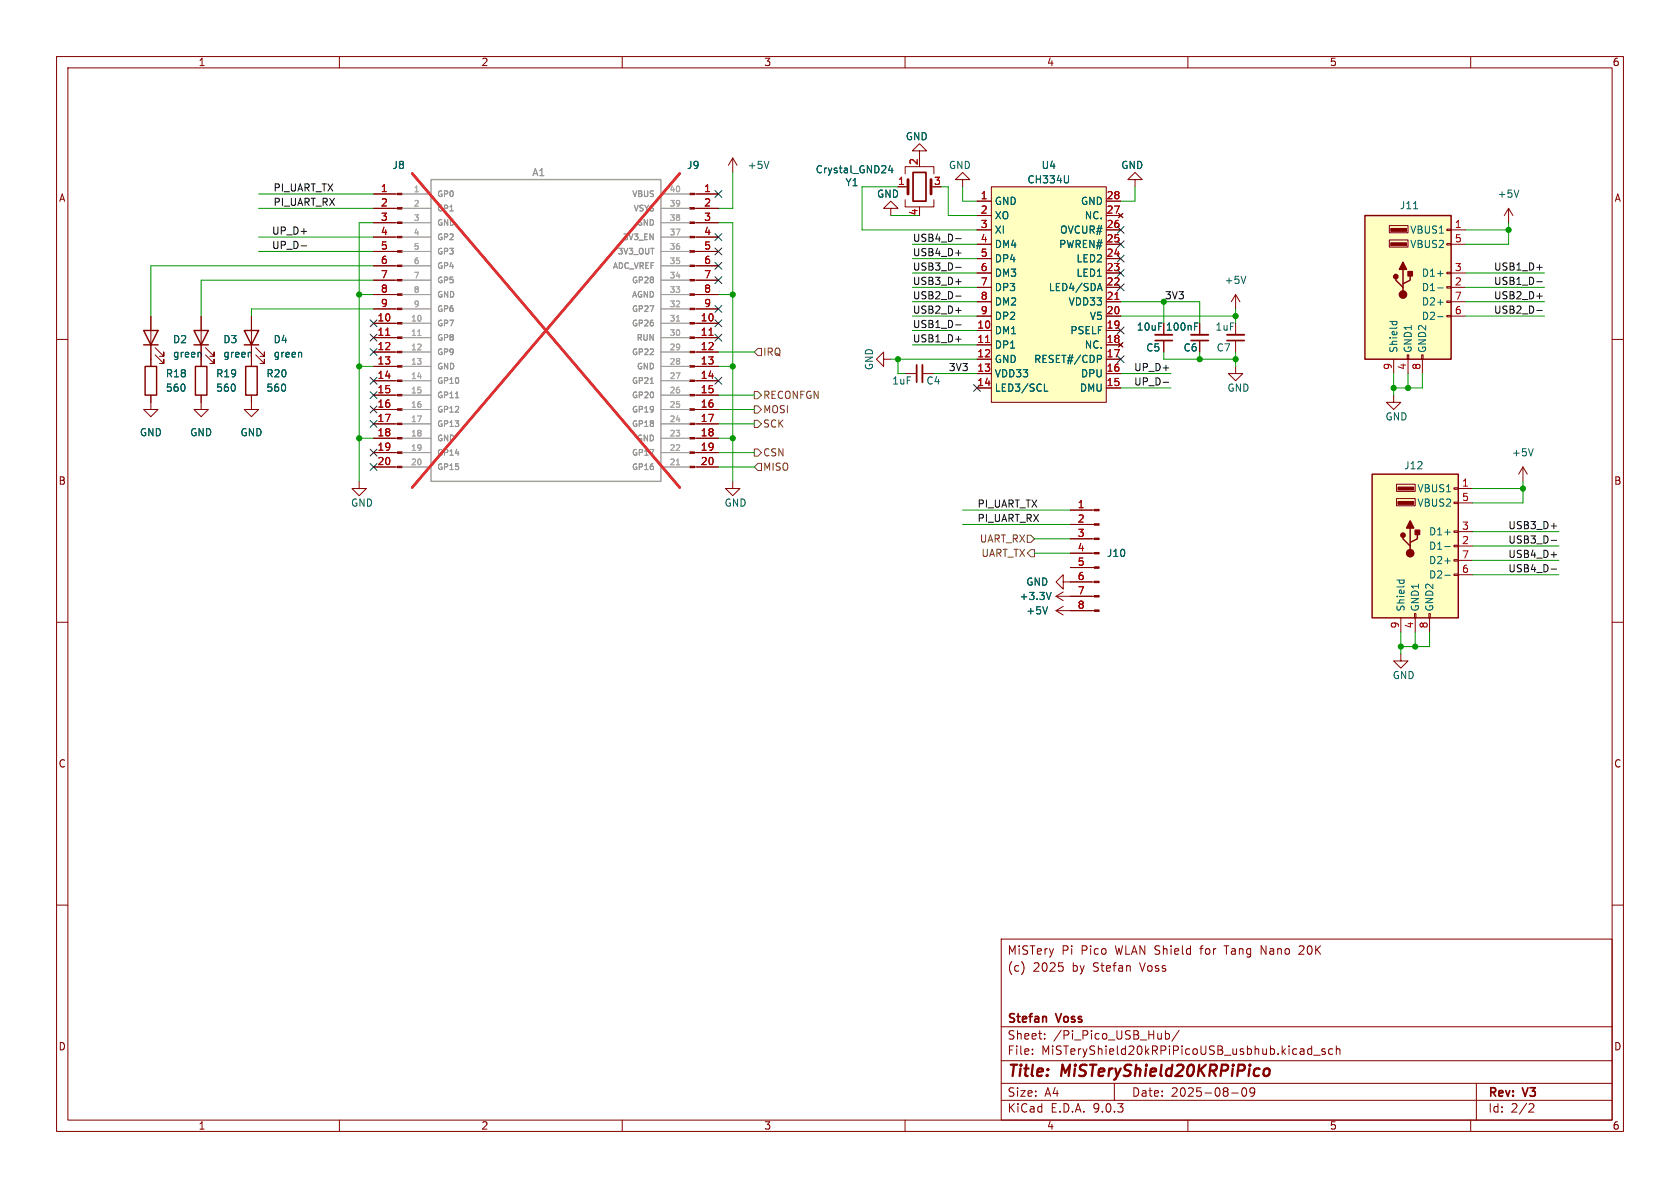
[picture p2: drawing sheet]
<svg xmlns="http://www.w3.org/2000/svg" width="297mm" height="210mm" viewBox="0 0 297 210" stroke-linecap="round" stroke-linejoin="round" font-family="sans-serif">
<g fill="none" stroke="#840000" stroke-width=".18">
<path d="M10 10h277v190h-277zM12 12h273v186h-273zM60 10v2M110 10v2M160 10v2M210 10v2M260 10v2M26.7 55.9v7.6M218.4 52.1l-.7 1.2M218.4 52.1l.8 1.2M218.4 52.1v2.5M10 60h2"/>
<path d="M27.4 62.7l1.6 1.6v-.8v.8h-.8M27.4 61.5l1.6 1.5v-.8v.8h-.8M35.6 69.9v2.5h1.2l-1.2 1.3-1.3-1.3h1.3M35.6 63.5v1.3M44.4 71.1v1.3h1.3l-1.3 1.3-1.2-1.3h1.2M285 60h2M63.5 85.1v1.3h1.3l-1.3 1.2-1.3-1.2h1.3M269.2 82.6l-.7 1.2M269.2 82.6l.8 1.2M269.2 82.6v2.5M10 110h2M285 110h2"/>
<path d="M10 160h2M177 166h108v32h-108zM181 170.6v1M187.2 170.2h.7M187.8 170.8l.2 .3-.2 .5M223 168.7v-1.5l.8 1.5M229.9 167.2l-.2 .1M230.5 167.8l-.9 .9h.9M285 160h2M60 198v2M110 198v2M160 198v2"/>
<path d="M177 194.5h108M177 191.5h108M177 187.5h108M177 181.5h108M182.5 186.3v.1M182.5 185.5v.1M184.7 183.6v.1M184.7 182.8v.1M197 191.5v3M206 182.2v1.5M206 182.8l.5-.1 .2 .3v.4l-.1 .2h-.6M208.5 182.1l-1.3 2"/>
<path d="M210 198v2M217.7 193.2h1.2M219.7 192.4a.81 .81 0 0 0 .3 1.4l.2-.1 .2-.5-.2-.8M221 192.4v.5l.1 .3h.4l.3-.3M221.7 192.4a.99 .99 0 0 1-.3 1.4h-.3M231.2 186.1l.3 .3 .4-.1M231.9 184.9v1.5M231.9 185.5l-.4-.1-.3 .3M232.2 186.5h1.2M234.2 185.5l-.3-.1-.2 .2v.2l.5 .2v.3h-.5M235.6 185.5l-.4-.1-.3 .3v.4l.1 .2h.6M236.2 185.5l.3-.1 .3 .1 .1 .9"/>
<path d="M236.2 184.9v1.5M260 198v2M261 191.5v6.5M270.5 195.1l.5 .1 .2 .3-1 1.1h1"/>
</g>
<path d="M223.5 189.1a.52 .52 0 0 1 .6-.2 .52 .52 0 0 1 .4 .4l-.1 .5a.6 .6 0 0 1-.9 .3" fill="none" stroke="#840000" stroke-width=".4"/>
<path d="M184.9 179.8l.1 .9" fill="none" stroke="#840000" stroke-width=".3"/>
<path d="M25.4 58.4h2.5l-1.2 2.6zM25.4 61h2.5M34.5 64.8h2.1v5.1h-2.1z" fill="none" stroke="#840000" stroke-width=".25"/>
<path d="M220.3 48.8l-.5 1.3M35.5 62.3l.1 .8M271.1 79.3l-.5 1.3" fill="none" stroke="#006464" stroke-width=".18"/>
<path d="M175.3 33h20.3v38.1h-20.3z" fill="#ffffc2"/>
<g fill="none" stroke="#840000" stroke-width=".18">
<path d="M172.7 35.6h2.6M172.7 38.1h2.6M175.3 33h20.3v38.1h-20.3zM195.6 35.6h2.5M195.6 38.1h2.5M197.7 37.7l.8 .8M198.5 37.7l-.8 .8M172.7 40.6h2.6M172.7 43.2h2.6M172.7 45.7h2.6M172.7 48.3h2.6M172.7 50.8h2.6"/>
<path d="M172.7 53.3h2.6M172.7 55.9h2.6M172.7 58.4h2.6M195.6 40.6h2.5M195.6 43.2h2.5M195.6 45.7h2.5M195.6 48.3h2.5M195.6 50.8h2.5M195.6 53.3h2.5M195.6 55.9h2.5M195.6 58.4h2.5M218.4 57.2v2"/>
<path d="M172.7 61h2.6M172.7 63.5h2.6M172.7 66h2.6M172.7 68.6h2.6M195.6 61h2.5M195.6 63.5h2.5M195.6 66h2.5M195.6 68.6h2.5M197.7 60.6l.8 .7M198.5 60.6l-.8 .7M218.4 60.2v2"/>
</g>
<path d="M197.1 52.9h.7M174.2 60.5h.8" fill="none" stroke="#a90000" stroke-width=".18"/>
<path d="M188.9 31.1v1l-.1 .2M194.1 51h.6M194.4 50.1l.5 1.3M184.6 69.2h.6M194 62.8h.5l.2 .3-.1 .3-.6 .1" fill="none" stroke="#006464" stroke-width=".18"/>
<path d="M216.9 60.2h3.1" fill="none" stroke="#840000" stroke-width=".3"/>
<path d="M216.9 59.2h3.1" fill="none" stroke="#840000" stroke-width=".33"/>
<path d="M241.3 38.1h15.2v25.4h-15.2z" fill="#ffffc2"/>
<path d="M241.3 38.1h15.2v25.4h-15.2zM34.3 58.4h2.5l-1.2 2.6zM43.2 58.4h2.5l-1.3 2.6zM246.8 48.9v.6l1.2 1.3v.6M248 47.6v2.6M249.3 48.3v1.2l-1.3 .7v.6M25.7 64.8h2v5.1h-2zM34.3 61h2.5M43.2 61h2.5M43.4 64.8h2.1v5.1h-2.1z" fill="none" stroke="#840000" stroke-width=".25"/>
<g fill="#840000" stroke="#840000" stroke-width=".25">
<path d="M248 46.4l.7 1.2h-1.3z"/>
<path d="M248.9 48h.8v.8h-.8z"/>
<circle cx="246.8" cy="48.9" r=".38"/>
<circle cx="248" cy="52.1" r=".63"/>
</g>
<g fill="#840000" stroke="#840000" stroke-width=".18">
<path d="M245.9 40.4h2.8v.5h-2.8z"/>
<path d="M245.9 42.9h2.8v.5h-2.8z"/>
<path d="M70.3 34.2h.8v.2h-.8z"/>
<path d="M70.3 36.7h.8v.3h-.8z"/>
<path d="M70.3 39.2h.8v.3h-.8z"/>
<path d="M70.3 41.8h.8v.2h-.8z"/>
<path d="M70.3 44.3h.8v.3h-.8z"/>
<path d="M70.3 46.9h.8v.2h-.8z"/>
<path d="M70.3 49.4h.8v.3h-.8z"/>
<path d="M70.3 51.9h.8v.3h-.8z"/>
<path d="M70.3 54.5h.8v.2h-.8z"/>
<path d="M70.3 57h.8v.3h-.8z"/>
<path d="M70.3 59.6h.8v.2h-.8z"/>
<path d="M70.3 62.1h.8v.3h-.8z"/>
<path d="M70.3 64.6h.8v.3h-.8z"/>
<path d="M70.3 67.2h.8v.2h-.8z"/>
<path d="M70.3 69.7h.8v.3h-.8z"/>
<path d="M70.3 72.3h.8v.2h-.8z"/>
<path d="M70.3 74.8h.8v.3h-.8z"/>
<path d="M70.3 77.3h.8v.3h-.8z"/>
<path d="M70.3 79.9h.8v.2h-.8z"/>
<path d="M70.3 82.4h.8v.3h-.8z"/>
</g>
<g fill="none" stroke="#840000" stroke-width=".18">
<path d="M66 34.3h4.3M66 36.8h4.3M66 39.4h4.3M129.5 27.9l-.7 1.3M129.5 27.9l.8 1.3M129.5 27.9v2.6M157.5 36.8h1.2l-1.2-1.2-1.3 1.2h1.3v1.3M158.7 33h1.8M160 30.7v-1.2h5.1v1.2M160 35.3v1.3h5.1v-1.3M162.6 36.6v.2M170.2 31.8h1.2l-1.2-1.3-1.3 1.3h1.3v1.2"/>
<path d="M245.6 39.9h3.3v1.2h-3.3zM266.7 36.8l-.8 1.3M266.7 36.8l.8 1.3M266.7 36.8v2.6M35.6 55.9v7.6M44.4 55.9v8.9M66 41.9h4.3M66 44.5h4.3M66 47h4.3M66 49.5h4.3M66 52.1h4.3M66 54.6h4.3"/>
<path d="M66 57.2h4.3M66 59.7h4.3M245.6 42.4h3.3v1.3h-3.3zM255.8 40.5h.7v.3h-.7zM255.8 43.1h.7v.2h-.7zM255.8 48.1h.7v.3h-.7zM255.8 50.7h.7v.2h-.7zM255.8 53.2h.7v.3h-.7zM255.8 55.8h.7v.2h-.7zM256.5 40.6h2.6M256.5 43.2h2.6M256.5 48.3h2.6"/>
<path d="M256.5 50.8h2.6M256.5 53.3h2.6M256.5 55.9h2.6M26.7 69.9v2.5h1.2l-1.2 1.3-1.3-1.3h1.3M26.7 63.5v1.3M36.3 62.7l1.5 1.6v-.8v.8h-.7M36.3 61.5l1.5 1.5v-.8v.8h-.7M44.4 69.9v1.2M45.2 62.7l1.5 1.6v-.8v.8h-.7M45.2 61.5l1.5 1.5v-.8v.8h-.7M66 62.2h4.3M66 64.8h4.3"/>
<path d="M66 67.3h4.3M66 69.9h4.3M66 72.4h4.3M66 74.9h4.3M66 77.5h4.3M160 66h2.1M163.1 66h2M205.7 60.2v2M246.4 63.5v2.5M248.8 62.7h.2v.8h-.2zM248.9 63.5v2.5M251.3 62.7h.3v.8h-.3z"/>
<path d="M251.5 63.5v2.5M66 80h4.3M66 82.6h4.3M129.5 85.1v1.3h1.3l-1.3 1.2-1.2-1.2h1.2M247.6 115.6v1.2h1.3l-1.3 1.3-1.2-1.3h1.2"/>
</g>
<g fill="none" stroke="#006464" stroke-width=".18">
<path d="M135.9 28.5l-.4 1.3M157.4 29.2l-.3 .9h.8M157.7 29.7v.9M249.9 36.9h.7M268.5 33.6l-.4 1.3M245.7 56.8h1.3M246.2 56.8l-.1 .4M246.9 56.8l.1 .4M254.2 48.4h.9M254.2 50.9h.9M254.2 53.4h.9M254.2 56h.9"/>
<path d="M44.4 62.3v.8M53.3 62.3v.8"/>
</g>
<path d="M161.4 30.5h2.3v5.1h-2.3zM162.1 64.5v3.1M204.2 60.2h3.1" fill="none" stroke="#840000" stroke-width=".3"/>
<path d="M204.2 59.2h3.1M163.1 64.5v3.1" fill="none" stroke="#840000" stroke-width=".33"/>
<path d="M68.2 59.3h.7" fill="none" stroke="#a90000" stroke-width=".18"/>
<path d="M160.5 31.8v2.5M164.6 31.8v2.5" fill="none" stroke="#840000" stroke-width=".51"/>
<path d="M242.6 83.8h15.2v25.4h-15.2z" fill="#ffffc2"/>
<path d="M242.6 83.8h15.2v25.4h-15.2zM248 94.6v.7l1.3 1.2v.7M249.3 93.3v2.6M250.6 94v1.3l-1.3 .6v.6" fill="none" stroke="#840000" stroke-width=".25"/>
<g fill="#840000" stroke="#840000" stroke-width=".25">
<path d="M249.3 92.1l.6 1.2h-1.2z"/>
<path d="M250.2 93.7h.8v.8h-.8z"/>
<circle cx="248" cy="94.6" r=".38"/>
<circle cx="249.3" cy="97.8" r=".63"/>
</g>
<g fill="#840000" stroke="#840000" stroke-width=".18">
<path d="M247.1 86.1h2.8v.5h-2.8z"/>
<path d="M247.1 88.6h2.8v.6h-2.8z"/>
<path d="M121.9 34.2h.9v.2h-.9z"/>
<path d="M121.9 36.7h.9v.3h-.9z"/>
<path d="M121.9 39.2h.9v.3h-.9z"/>
<path d="M121.9 41.8h.9v.2h-.9z"/>
<path d="M121.9 44.3h.9v.3h-.9z"/>
<path d="M121.9 46.9h.9v.2h-.9z"/>
<path d="M121.9 49.4h.9v.3h-.9z"/>
<path d="M121.9 51.9h.9v.3h-.9z"/>
<path d="M121.9 54.5h.9v.2h-.9z"/>
<path d="M121.9 57h.9v.3h-.9z"/>
<path d="M121.9 59.6h.9v.2h-.9z"/>
<path d="M121.9 62.1h.9v.3h-.9z"/>
<path d="M121.9 64.6h.9v.3h-.9z"/>
<path d="M121.9 67.2h.9v.2h-.9z"/>
<path d="M121.9 69.7h.9v.3h-.9z"/>
<path d="M121.9 72.3h.9v.2h-.9z"/>
<path d="M121.9 74.8h.9v.3h-.9z"/>
<path d="M121.9 77.3h.9v.3h-.9z"/>
<path d="M121.9 79.9h.9v.2h-.9z"/>
<path d="M121.9 82.4h.9v.3h-.9z"/>
<path d="M193.4 90h.9v.3h-.9z"/>
<path d="M193.4 92.6h.9v.2h-.9z"/>
<path d="M193.4 95.1h.9v.3h-.9z"/>
<path d="M193.4 97.7h.9v.2h-.9z"/>
<path d="M193.4 100.2h.9v.3h-.9z"/>
<path d="M193.4 102.7h.9v.3h-.9z"/>
<path d="M193.4 105.3h.9v.2h-.9z"/>
<path d="M193.4 107.8h.9v.3h-.9z"/>
</g>
<g fill="none" stroke="#840000" stroke-width=".18">
<path d="M66 34.3h3.8M66 36.8h3.8M66 39.4h3.8M122.8 34.3h4.2M122.8 36.8h4.2M122.8 39.4h4.2M158.7 33h1.3M162.6 26.7h1.2l-1.2-1.3-1.3 1.3h1.3v1.2M172.7 35.6h2.6M172.7 38.1h2.6M195.6 35.6h2.5M195.6 38.1h2.5"/>
<path d="M197.7 37.7l.8 .8M198.5 37.7l-.8 .8M200.7 31.8h1.2l-1.2-1.3-1.3 1.3h1.3v1.2M26.7 55.9v2.5M35.6 55.9v2.5M44.4 55.9v2.5M66 41.9h3.8M66 44.5h3.8M66 47h3.8M66 49.5h3.8M66 52.1h3.8M66 54.6h3.8"/>
<path d="M66 57.2h3.8M66 59.7h3.8M122.8 41.9h4.2M122.8 44.5h4.2M122.8 47h4.2M122.8 49.5h4.2M122.8 52.1h4.2M122.8 54.6h4.2M122.8 57.2h4.2M122.8 59.7h4.2M172.7 40.6h2.6M172.7 43.2h2.6"/>
<path d="M172.7 45.7h2.6M172.7 48.3h2.6M172.7 50.8h2.6M172.7 53.3h2.6M172.7 55.9h2.6M172.7 58.4h2.6M195.6 40.6h2.5M195.6 43.2h2.5M195.6 45.7h2.5M195.6 48.3h2.5M195.6 50.8h2.5M195.6 53.3h2.5"/>
<path d="M195.6 55.9h2.5M195.6 58.4h2.5M212.1 57.2v2M26.7 61v3.8M26.7 69.9v1.2M35.6 61v3.8M35.6 69.9v1.2M44.4 61v3.8M44.4 69.9v1.2M66 62.2h3.8M66 64.8h3.8M66 67.3h3.8"/>
<path d="M66 69.9h3.8M66 72.4h3.8M66 74.9h3.8M66 77.5h3.8M122.8 62.2h4.2M122.8 64.8h4.2M122.8 67.3h4.2M122.8 69.9h4.2M122.8 72.4h4.2M122.8 74.9h4.2M122.8 77.5h4.2M156.2 63.5v-1.3l-1.3 1.3 1.3 1.3v-1.3h1.3"/>
<path d="M172.7 61h2.6M172.7 63.5h2.6M172.7 66h2.6M172.7 68.6h2.6M195.6 61h2.5M195.6 63.5h2.5M195.6 66h2.5M195.6 68.6h2.5M197.7 60.6l.8 .7M198.5 60.6l-.8 .7M205.7 60.2v2M212.1 60.2v2"/>
<path d="M218.4 64.8v1.2h1.3l-1.3 1.3-1.2-1.3h1.2M246.4 69.9v1.2h1.2l-1.2 1.3-1.3-1.3h1.3M66 80h3.8M66 82.6h3.8M122.8 80h4.2M122.8 82.6h4.2M189.2 90.2h4.2M189.2 92.7h4.2M189.2 95.3h4.2M189.2 97.8h4.2M246.9 85.6h3.3v1.3h-3.3zM246.9 88.1h3.3v1.3h-3.3z"/>
<path d="M257 86.2h.8v.3h-.8zM257 88.8h.8v.2h-.8zM257 93.9h.8v.2h-.8zM257 96.4h.8v.2h-.8zM257 98.9h.8v.3h-.8zM257.8 86.4h2.5M257.8 88.9h2.5M257.8 94h2.5M257.8 96.5h2.5M257.8 99.1h2.5M186.7 105.4h6.7M186.7 108h6.7"/>
<path d="M186.7 108l1.3 .7M186.7 105.4l1.3 .8M188 102.9v1.2l-1.3-1.2 1.3-1.3v1.3h5.4M188 107.2l-1.3 .8M188 104.6l-1.3 .8M189.2 100.3h4.2M247.6 109.2v2.6M250.1 108.5h.2v.7h-.2zM250.2 109.2v2.6M252.6 108.5h.3v.7h-.3zM252.7 109.2v2.6M257 101.5h.8v.2h-.8z"/>
<path d="M257.8 101.6h2.5"/>
</g>
<g fill="none" stroke="#006464" stroke-width=".18">
<path d="M157.4 29.2l-.3 .9h.8M157.7 29.7v.9M188.9 31.1v1l-.1 .2M194.1 51h.6M194.4 50.1l.5 1.3M211.2 57.7h.4M211.2 57.1h.6M35.5 62.3l.1 .8M44.4 62.3v.8M53.3 62.3v.8M184.6 69.2h.6M194 62.8h.5l.2 .3-.1 .3-.6 .1"/>
<path d="M255.4 94.1h1M255.4 96.6h1M255.4 99.2h1M185.2 107.3l-.4 1.2M185.8 104.7l-.4 1.3M247 102.5h1.2M247.4 102.5v.4M248.2 102.5v.4M255.4 101.7h1"/>
</g>
<path d="M68.2 59.3h.7M125.3 59.3h.8M197.1 52.9h.7M174.2 60.5h.8" fill="none" stroke="#a90000" stroke-width=".18"/>
<path d="M210.6 60.2h3" fill="none" stroke="#840000" stroke-width=".3"/>
<path d="M210.6 59.2h3" fill="none" stroke="#840000" stroke-width=".33"/>
<path d="M76.2 31.8h40.6v53.3h-40.6z" fill="none" stroke="#a1a1a1" stroke-width=".25"/>
<g fill="none" stroke="#a1a1a1" stroke-width=".18">
<path d="M71.1 34.3h5.1M71.1 36.8h5.1M71.1 39.4h5.1M116.8 34.3h5.1M116.8 36.8h5.1M116.8 39.4h5.1M71.1 41.9h5.1M71.1 44.5h5.1M71.1 47h5.1M71.1 49.5h5.1M71.1 52.1h5.1M71.1 54.6h5.1"/>
<path d="M71.1 57.2h5.1M71.1 59.7h5.1M116.8 41.9h5.1M116.8 44.5h5.1M116.8 47h5.1M116.8 49.5h5.1M116.8 52.1h5.1M116.8 54.6h5.1M116.8 57.2h5.1M116.8 59.7h5.1M71.1 62.2h5.1M71.1 64.8h5.1"/>
<path d="M71.1 67.3h5.1M71.1 69.9h5.1M71.1 72.4h5.1M71.1 74.9h5.1M71.1 77.5h5.1M116.8 62.2h5.1M116.8 64.8h5.1M116.8 67.3h5.1M116.8 69.9h5.1M116.8 72.4h5.1M116.8 74.9h5.1M116.8 77.5h5.1"/>
<path d="M71.1 80h5.1M71.1 82.6h5.1M116.8 80h5.1M116.8 82.6h5.1"/>
</g>
<path d="M73.9 59.3h.5M119.6 56.8h.6M119.6 82.2h.6" fill="none" stroke="#aaa" stroke-width=".18"/>
<path d="M80.5 70.3h.6M114.9 67.8h.6" fill="none" stroke="#989898" stroke-width=".18"/>
<path d="M72.9 30.7l47.3 55.5M120.2 30.7l-47.3 55.5" fill="none" stroke="#e12e31" stroke-width=".46"/>
<path d="M133.3 71.8h.7l.6 .6-.6 .6h-.7zM133.3 74.3h.7l.6 .6-.6 .7h-.7zM133.3 79.4h.7l.6 .6-.6 .6h-.7zM133.3 69.2h.7l.6 .7-.6 .6h-.7zM134 61.6h.6v1.3h-.6l-.7-.7zM134 81.9h.6v1.3h-.6l-.7-.6zM181.6 94.6h.6l.7 .7-.7 .6h-.6zM182.2 97.2h.7v1.2h-.7l-.6-.6z" fill="none" stroke="#725600" stroke-width=".18"/>
<g fill="none" stroke="#0f0f0f" stroke-width=".18">
<path d="M53.2 43.5h1M168.9 47.3h1M168.9 52.3h1M168.9 54.9h1M168.9 49.8h1M168.9 60h1M168.9 44.7h1M168.9 42.2h1M168.9 57.4h1M271.7 47.3h.9M271.7 52.3h.9M271.7 54.9h.9"/>
<path d="M271.7 49.8h.9M205.6 67.6h1M274.2 93h1M274.2 95.5h1M274.2 98.1h1M274.2 100.6h1"/>
</g>
<g fill="none" stroke="#009600" stroke-width=".18">
<path d="M45.7 36.8h20.3M45.7 34.3h20.3M66 39.4h-2.5v45.7M127 39.4h2.5v45.7M129.5 30.5v6.3h-2.5M157.5 38.1h5.1M158.7 33h-6.3v7.6h20.3M166.4 33h1.2v5.1h5.1M170.2 33v2.6h2.5M200.7 33v2.6h-2.6M266.7 39.4v3.8h-7.6M45.7 44.5h20.3"/>
<path d="M45.7 41.9h20.3M63.5 52.1h2.5M66 47h-39.3v8.9M66 49.5h-30.4v6.4M66 54.6h-21.6v1.3M127 52.1h2.5M161.3 53.3h11.4M161.3 48.3h11.4M161.3 55.9h11.4M161.3 50.8h11.4M161.3 58.4h11.4M161.3 43.2h11.4"/>
<path d="M161.3 45.7h11.4M198.1 53.3h14v3.9M198.1 55.9h20.3M205.7 53.3v3.9M218.4 54.6v2.6M259.1 53.3h13.9M259.1 40.6h7.6M259.1 48.3h13.9M259.1 55.9h13.9M259.1 50.8h13.9M63.5 77.5h2.5M63.5 64.8h2.5"/>
<path d="M127 77.5h2.5M127 64.8h2.5M127 62.2h6.3M127 69.9h6.3M127 74.9h6.3M127 72.4h6.3M157.5 63.5h15.2M158.7 63.5v2.5h1.3M161.3 61h11.4M165.1 66h7.6M198.1 68.6h8.9M198.1 66h8.9"/>
<path d="M205.7 62.2v1.3h12.7M212.1 62.2v1.3M218.4 62.2v2.6M246.4 66v3.9M248.9 66v2.6M251.5 66v2.6h-5.1M127 82.6h6.3M127 80h6.3M170.2 90.2h19M170.2 92.7h19M182.9 97.8h6.3M182.9 95.3h6.3"/>
<path d="M260.3 86.4h8.9M260.3 99.1h15.3M260.3 96.5h15.3M260.3 94h15.3M269.2 85.1v3.8h-8.9M247.6 111.8v3.8M250.2 111.8v2.5M252.7 111.8v2.5h-5.1M260.3 101.6h15.3"/>
</g>
<g fill="none" stroke="#000084" stroke-width=".18">
<path d="M126.4 33.7l1.2 1.2M127.6 33.7l-1.2 1.2M65.4 56.5l1.2 1.3M65.4 59.1l1.2 1.2M66.6 56.5l-1.2 1.3M66.6 59.1l-1.2 1.2M126.4 56.5l1.2 1.3M126.4 48.9l1.2 1.2M126.4 46.4l1.2 1.2M126.4 59.1l1.2 1.2M126.4 54l1.2 1.2M126.4 43.8l1.2 1.3"/>
<path d="M126.4 41.3l1.2 1.2M127.6 56.5l-1.2 1.3M127.6 48.9l-1.2 1.2M127.6 46.4l-1.2 1.2M127.6 59.1l-1.2 1.2M127.6 54l-1.2 1.2M127.6 43.8l-1.2 1.3M127.6 41.3l-1.2 1.2M197.5 57.8l1.2 1.2M197.5 50.2l1.2 1.2M197.5 42.6l1.2 1.2M197.5 45.1l1.2 1.2"/>
<path d="M197.5 47.7l1.2 1.2M197.5 40l1.2 1.2M198.7 57.8l-1.2 1.2M198.7 50.2l-1.2 1.2M198.7 42.6l-1.2 1.2M198.7 45.1l-1.2 1.2M198.7 47.7l-1.2 1.2M198.7 40l-1.2 1.2M65.4 61.6l1.2 1.2M65.4 66.7l1.2 1.2M65.4 71.8l1.2 1.2M65.4 74.3l1.2 1.2"/>
<path d="M65.4 69.2l1.2 1.3M65.4 79.4l1.2 1.2M66.6 61.6l-1.2 1.2M66.6 66.7l-1.2 1.2M66.6 71.8l-1.2 1.2M66.6 74.3l-1.2 1.2M66.6 69.2l-1.2 1.3M66.6 79.4l-1.2 1.2M126.4 66.7l1.2 1.2M127.6 66.7l-1.2 1.2M172.1 68l1.2 1.2M173.3 68l-1.2 1.2"/>
<path d="M197.5 62.9l1.2 1.2M198.7 62.9l-1.2 1.2M65.4 81.9l1.2 1.3M66.6 81.9l-1.2 1.3"/>
</g>
<g fill="#009600" stroke="#009600" stroke-width=".18">
<circle cx="205.7" cy="53.3" r=".46"/>
<circle cx="63.5" cy="77.5" r=".46"/>
<circle cx="63.5" cy="64.8" r=".46"/>
<circle cx="248.9" cy="68.6" r=".46"/>
<circle cx="250.2" cy="114.3" r=".46"/>
<circle cx="247.6" cy="114.3" r=".46"/>
<circle cx="269.2" cy="86.4" r=".46"/>
<circle cx="129.5" cy="77.5" r=".46"/>
<circle cx="212.1" cy="63.5" r=".46"/>
<circle cx="218.4" cy="63.5" r=".46"/>
<circle cx="246.4" cy="68.6" r=".46"/>
<circle cx="266.7" cy="40.6" r=".46"/>
<circle cx="218.4" cy="55.9" r=".46"/>
<circle cx="158.7" cy="63.5" r=".46"/>
<circle cx="129.5" cy="52.1" r=".46"/>
<circle cx="129.5" cy="64.8" r=".46"/>
<circle cx="63.5" cy="52.1" r=".46"/>
</g>
<g font-size="2.8" fill="#840000">
<text x="178" y="190.9">Title:</text>
<text x="187.7" y="190.9">MiSTeryShield20KRPiPico</text>
</g>
<g font-size="2.1" fill="#840000">
<text x="178" y="172">(c)</text>
<text x="178" y="169">MiSTery</text>
<text x="182.6" y="172">2025</text>
<text x="187.7" y="169">Pi</text>
<text x="189.6" y="172">by</text>
<text x="191.2" y="169">Pico</text>
<text x="193.4" y="172">Stefan</text>
<text x="197.3" y="169">WLAN Shield</text>
<text x="201.8" y="172">Voss</text>
<text x="212.6" y="169">for</text>
<text x="217.1" y="169">Tang</text>
<text x="223.6" y="169">Nano</text>
<text x="230.5" y="169">20K</text>
<text x="178" y="184">Sheet:</text>
<text x="178" y="181.2">Stefan</text>
<text x="186.2" y="184">/Pi_Pico_USB_Hub/</text>
<text x="186.9" y="181.2">Voss</text>
<text x="178" y="186.7">File:</text>
<text x="184.1" y="186.7">MiSTeryShield20kRPiPicoUSB_usbhub.kicad_sch</text>
<text x="178" y="196.9">KiCad</text>
<text x="178" y="194.1">Size:</text>
<text x="184.7" y="194.1">A4</text>
<text x="185.7" y="196.9">E.D.A.</text>
<text x="193.3" y="196.9">9.0.3</text>
<text x="200" y="194.1">Date:</text>
<text x="207" y="194.1">2025-08-09</text>
<text x="263" y="194.3">Rev:</text>
<text x="263" y="196.9">Id:</text>
<text x="267.1" y="196.9">2/2</text>
<text x="269.4" y="194.3">V3</text>
</g>
<g font-size="1.8" fill="#840000">
<text x="35" y="11.9">1</text>
<text x="85" y="11.9">2</text>
<text x="135" y="11.9">3</text>
<text x="185" y="11.9">4</text>
<text x="235" y="11.9">5</text>
<text x="285" y="11.9">6</text>
<text x="10.3" y="35.9">A</text>
<text x="285.3" y="35.9">A</text>
<text x="10.3" y="85.9">B</text>
<text x="285.3" y="85.9">B</text>
<text x="10.3" y="135.9">C</text>
<text x="285.3" y="135.9">C</text>
<text x="10.3" y="185.9">D</text>
<text x="285.3" y="185.9">D</text>
<text x="35" y="199.9">1</text>
<text x="85" y="199.9">2</text>
<text x="135" y="199.9">3</text>
<text x="185" y="199.9">4</text>
<text x="235" y="199.9">5</text>
<text x="285" y="199.9">6</text>
</g>
<g font-size="1.8" fill="#006464">
<text x="160" y="25">GND</text>
<text x="69.3" y="30.1">J8</text>
<text x="121.4" y="30.1">J9</text>
<text x="132.1" y="30.1">+5V</text>
<text x="144.1" y="30.8">Crystal_GND24</text>
<text x="149.4" y="33.1">Y1</text>
<text x="154.9" y="35.2">GND</text>
<text x="167.6" y="30.1">GND</text>
<text x="181.5" y="32.6">CH334U</text>
<text x="184" y="30.1">U4</text>
<text x="198.1" y="30.1">GND</text>
<text x="264.7" y="35.2">+5V</text>
<text x="175.8" y="36.4">GND</text>
<text x="175.8" y="39">XO</text>
<text x="175.8" y="41.5">XI</text>
<text x="187.3" y="41.5">OVCUR#</text>
<text x="191" y="36.4">GND</text>
<text x="191.7" y="39">NC.</text>
<text x="247.4" y="37.2">J11</text>
<text x="249.2" y="41.5">VBUS1</text>
<text x="175.8" y="44">DM4</text>
<text x="175.8" y="46.6">DP4</text>
<text x="187.1" y="44">PWREN#</text>
<text x="190.2" y="46.6">LED2</text>
<text x="249.2" y="44">VBUS2</text>
<text x="175.8" y="49.1">DM3</text>
<text x="175.8" y="51.7">DP3</text>
<text x="185.3" y="51.7">LED4/SDA</text>
<text x="190.2" y="49.1">LED1</text>
<text x="216.4" y="50.4">+5V</text>
<text x="251.3" y="49.1">D1+</text>
<text x="251.3" y="51.7">D1-</text>
<text x="175.8" y="54.2">DM2</text>
<text x="175.8" y="56.7">DP2</text>
<text x="175.8" y="59.3">DM1</text>
<text x="188.8" y="54.2">VDD33</text>
<text x="189.1" y="59.3">PSELF</text>
<text x="192.6" y="56.7">V5</text>
<text x="200.9" y="58.6">10uF</text>
<text x="206" y="58.6">100nF</text>
<text x="214.8" y="58.6">1uF</text>
<text x="251.3" y="54.2">D2+</text>
<text x="251.3" y="56.7">D2-</text>
<text x="30.5" y="60.9">D2</text>
<text x="30.5" y="63.4">green</text>
<text x="39.4" y="60.9">D3</text>
<text x="39.4" y="63.4">green</text>
<text x="48.3" y="60.9">D4</text>
<text x="48.3" y="63.4">green</text>
<text x="154.5" y="65.5" transform="rotate(-90 154.5 65.5)">GND</text>
<text x="175.8" y="61.8">DP1</text>
<text x="175.8" y="64.4">GND</text>
<text x="182.7" y="64.4">RESET#/CDP</text>
<text x="191.7" y="61.8">NC.</text>
<text x="202.5" y="62.3">C5</text>
<text x="209.1" y="62.3">C6</text>
<text x="215" y="62.3">C7</text>
<text x="247.2" y="62.5" transform="rotate(-90 247.2 62.5)">Shield</text>
<text x="249.8" y="62.5" transform="rotate(-90 249.8 62.5)">GND1</text>
<text x="252.3" y="62.5" transform="rotate(-90 252.3 62.5)">GND2</text>
<text x="29.2" y="69.4">560</text>
<text x="29.2" y="66.9">R18</text>
<text x="38.1" y="69.4">560</text>
<text x="38.1" y="66.9">R19</text>
<text x="47" y="69.4">560</text>
<text x="47" y="66.9">R20</text>
<text x="157.6" y="68.2">1uF</text>
<text x="163.7" y="68.2">C4</text>
<text x="175.8" y="66.9">VDD33</text>
<text x="175.8" y="69.4">LED3/SCL</text>
<text x="190.8" y="69.4">DMU</text>
<text x="191" y="66.9">DPU</text>
<text x="216.9" y="69.4">GND</text>
<text x="24.6" y="77.3">GND</text>
<text x="33.5" y="77.3">GND</text>
<text x="42.4" y="77.3">GND</text>
<text x="244.8" y="74.5">GND</text>
<text x="248.1" y="83.2">J12</text>
<text x="267.2" y="80.9">+5V</text>
<text x="62" y="89.8">GND</text>
<text x="128" y="89.8">GND</text>
<text x="250.5" y="87.2">VBUS1</text>
<text x="250.5" y="89.8">VBUS2</text>
<text x="252.5" y="94.8">D1+</text>
<text x="195.6" y="98.7">J10</text>
<text x="252.5" y="97.4">D1-</text>
<text x="252.5" y="99.9">D2+</text>
<text x="180.2" y="106.3">+3.3V</text>
<text x="181.3" y="103.7">GND</text>
<text x="252.5" y="102.5">D2-</text>
<text x="181.3" y="108.8">+5V</text>
<text x="248.5" y="108.2" transform="rotate(-90 248.5 108.2)">Shield</text>
<text x="251.1" y="108.2" transform="rotate(-90 251.1 108.2)">GND1</text>
<text x="253.6" y="108.2" transform="rotate(-90 253.6 108.2)">GND2</text>
<text x="246.1" y="120.2">GND</text>
</g>
<g font-size="1.8" fill="#a90000">
<text x="162.3" y="29.3" transform="rotate(-90 162.3 29.3)">2</text>
<text x="67.2" y="34">1</text>
<text x="124.4" y="34">1</text>
<text x="158.7" y="32.8">1</text>
<text x="165" y="32.8">3</text>
<text x="173.3" y="35.3">1</text>
<text x="195.5" y="35.3">28</text>
<text x="67.2" y="36.6">2</text>
<text x="67.2" y="39.1">3</text>
<text x="67.2" y="41.7">4</text>
<text x="124.4" y="36.6">2</text>
<text x="124.4" y="39.1">3</text>
<text x="124.4" y="41.7">4</text>
<text x="162.3" y="38.2" transform="rotate(-90 162.3 38.2)">4</text>
<text x="173.3" y="37.8">2</text>
<text x="173.3" y="40.4">3</text>
<text x="195.5" y="37.8">27</text>
<text x="195.5" y="40.4">26</text>
<text x="257.1" y="40.4">1</text>
<text x="67.2" y="44.2">5</text>
<text x="67.2" y="46.7">6</text>
<text x="124.4" y="44.2">5</text>
<text x="124.4" y="46.7">6</text>
<text x="173.3" y="42.9">4</text>
<text x="173.3" y="45.5">5</text>
<text x="195.5" y="42.9">25</text>
<text x="195.5" y="45.5">24</text>
<text x="257.1" y="42.9">5</text>
<text x="67.2" y="49.3">7</text>
<text x="67.2" y="51.8">8</text>
<text x="124.4" y="49.3">7</text>
<text x="124.4" y="51.8">8</text>
<text x="173.3" y="48">6</text>
<text x="173.3" y="50.5">7</text>
<text x="173.3" y="53.1">8</text>
<text x="195.5" y="48">23</text>
<text x="195.5" y="50.5">22</text>
<text x="195.5" y="53.1">21</text>
<text x="257.1" y="48">3</text>
<text x="257.1" y="50.5">2</text>
<text x="257.1" y="53.1">7</text>
<text x="66.6" y="56.9">10</text>
<text x="66.6" y="59.4">11</text>
<text x="67.2" y="54.4">9</text>
<text x="123.8" y="56.9">10</text>
<text x="123.8" y="59.4">11</text>
<text x="124.4" y="54.4">9</text>
<text x="172.7" y="58.2">10</text>
<text x="173.3" y="55.6">9</text>
<text x="195.5" y="55.6">20</text>
<text x="195.5" y="58.2">19</text>
<text x="257.1" y="55.6">6</text>
<text x="66.6" y="62">12</text>
<text x="66.6" y="64.5">13</text>
<text x="123.8" y="62">12</text>
<text x="123.8" y="64.5">13</text>
<text x="172.7" y="60.7">11</text>
<text x="172.7" y="63.2">12</text>
<text x="172.7" y="65.8">13</text>
<text x="195.5" y="60.7">18</text>
<text x="195.5" y="63.2">17</text>
<text x="195.5" y="65.8">16</text>
<text x="246.1" y="65.5" transform="rotate(-90 246.1 65.5)">9</text>
<text x="248.7" y="65.5" transform="rotate(-90 248.7 65.5)">4</text>
<text x="251.2" y="65.5" transform="rotate(-90 251.2 65.5)">8</text>
<text x="66.6" y="67.1">14</text>
<text x="66.6" y="69.6">15</text>
<text x="123.8" y="67.1">14</text>
<text x="123.8" y="69.6">15</text>
<text x="172.7" y="68.3">14</text>
<text x="195.5" y="68.3">15</text>
<text x="66.6" y="72.1">16</text>
<text x="66.6" y="74.7">17</text>
<text x="66.6" y="77.2">18</text>
<text x="123.8" y="72.1">16</text>
<text x="123.8" y="74.7">17</text>
<text x="123.8" y="77.2">18</text>
<text x="66.6" y="79.8">19</text>
<text x="66.6" y="82.3">20</text>
<text x="123.8" y="79.8">19</text>
<text x="123.8" y="82.3">20</text>
<text x="190.4" y="89.9">1</text>
<text x="258.4" y="86.1">1</text>
<text x="258.4" y="88.6">5</text>
<text x="190.4" y="92.5">2</text>
<text x="190.4" y="95">3</text>
<text x="258.4" y="93.7">3</text>
<text x="190.4" y="97.5">4</text>
<text x="190.4" y="100.1">5</text>
<text x="258.4" y="96.3">2</text>
<text x="258.4" y="98.8">7</text>
<text x="258.4" y="101.3">6</text>
<text x="190.4" y="102.6">6</text>
<text x="190.4" y="105.2">7</text>
<text x="190.4" y="107.7">8</text>
<text x="247.4" y="111.2" transform="rotate(-90 247.4 111.2)">9</text>
<text x="249.9" y="111.2" transform="rotate(-90 249.9 111.2)">4</text>
<text x="252.5" y="111.2" transform="rotate(-90 252.5 111.2)">8</text>
</g>
<g font-size="1.8" fill="#0f0f0f">
<text x="48.3" y="33.9">PI_UART_TX</text>
<text x="48" y="41.6">UP_D+</text>
<text x="48.3" y="36.5">PI_UART_RX</text>
<text x="48" y="44.1">UP_D-</text>
<text x="161.3" y="47.9">USB3_D-</text>
<text x="161.3" y="45.4">USB4_D+</text>
<text x="161.3" y="42.8">USB4_D-</text>
<text x="264" y="47.9">USB1_D+</text>
<text x="161.3" y="50.5">USB3_D+</text>
<text x="161.3" y="53">USB2_D-</text>
<text x="205.8" y="53">3V3</text>
<text x="264" y="53">USB2_D+</text>
<text x="264" y="50.5">USB1_D-</text>
<text x="161.3" y="58.1">USB1_D-</text>
<text x="161.3" y="55.5">USB2_D+</text>
<text x="264" y="55.5">USB2_D-</text>
<text x="161.3" y="60.6">USB1_D+</text>
<text x="167.6" y="65.7">3V3</text>
<text x="200.4" y="65.7">UP_D+</text>
<text x="200.4" y="68.2">UP_D-</text>
<text x="172.7" y="89.8">PI_UART_TX</text>
<text x="172.7" y="92.4">PI_UART_RX</text>
<text x="266.6" y="93.6">USB3_D+</text>
<text x="266.6" y="101.3">USB4_D-</text>
<text x="266.6" y="96.2">USB3_D-</text>
<text x="266.6" y="98.7">USB4_D+</text>
</g>
<text font-size="1.8" fill="#989898" x="94" y="31.3">A1</text>
<g font-size="1.8" fill="#725600">
<text x="134.8" y="63.1">IRQ</text>
<text x="134.8" y="70.7">RECONFGN</text>
<text x="134.8" y="73.3">MOSI</text>
<text x="134.8" y="75.8">SCK</text>
<text x="134.8" y="83.4">MISO</text>
<text x="134.8" y="80.9">CSN</text>
<text x="173.1" y="96.1">UART_RX</text>
<text x="173.4" y="98.7">UART_TX</text>
</g>
<g font-size="1.4" fill="#aaa">
<text x="73" y="34">1</text>
<text x="118.3" y="34">40</text>
<text x="73" y="36.6">2</text>
<text x="73" y="39.1">3</text>
<text x="73" y="41.7">4</text>
<text x="118.3" y="36.6">39</text>
<text x="118.3" y="39.1">38</text>
<text x="118.3" y="41.7">37</text>
<text x="73" y="44.2">5</text>
<text x="73" y="46.7">6</text>
<text x="118.3" y="44.2">36</text>
<text x="118.3" y="46.7">35</text>
<text x="73" y="49.3">7</text>
<text x="73" y="51.8">8</text>
<text x="118.3" y="49.3">34</text>
<text x="118.3" y="51.8">33</text>
<text x="72.6" y="56.9">10</text>
<text x="72.6" y="59.4">11</text>
<text x="73" y="54.4">9</text>
<text x="118.3" y="54.4">32</text>
<text x="118.3" y="56.9">31</text>
<text x="118.3" y="59.4">30</text>
<text x="72.6" y="62">12</text>
<text x="72.6" y="64.5">13</text>
<text x="118.3" y="62">29</text>
<text x="118.3" y="64.5">28</text>
<text x="72.6" y="67.1">14</text>
<text x="72.6" y="69.6">15</text>
<text x="118.3" y="67.1">27</text>
<text x="118.3" y="69.6">26</text>
<text x="72.6" y="72.1">16</text>
<text x="72.6" y="74.7">17</text>
<text x="72.6" y="77.2">18</text>
<text x="118.3" y="72.1">25</text>
<text x="118.3" y="74.7">24</text>
<text x="118.3" y="77.2">23</text>
<text x="72.6" y="79.8">19</text>
<text x="72.6" y="82.3">20</text>
<text x="118.3" y="79.8">22</text>
<text x="118.3" y="82.3">21</text>
</g>
<g font-size="1.4" fill="#989898">
<text x="77.2" y="35">GP0</text>
<text x="111.7" y="35">VBUS</text>
<text x="77.2" y="37.6">GP1</text>
<text x="77.2" y="40.1">GND</text>
<text x="111.9" y="37.6">VSYS</text>
<text x="112.5" y="40.1">GND</text>
<text x="77.2" y="42.6">GP2</text>
<text x="77.2" y="45.2">GP3</text>
<text x="77.2" y="47.7">GP4</text>
<text x="108.2" y="47.7">ADC_VREF</text>
<text x="109.1" y="45.2">3V3_OUT</text>
<text x="110" y="42.6">3V3_EN</text>
<text x="77.2" y="50.3">GP5</text>
<text x="77.2" y="52.8">GND</text>
<text x="111.6" y="52.8">AGND</text>
<text x="111.6" y="50.3">GP28</text>
<text x="77.2" y="55.3">GP6</text>
<text x="77.2" y="57.9">GP7</text>
<text x="111.6" y="55.3">GP27</text>
<text x="111.6" y="57.9">GP26</text>
<text x="77.2" y="60.4">GP8</text>
<text x="77.2" y="63">GP9</text>
<text x="77.2" y="65.5">GND</text>
<text x="111.6" y="63">GP22</text>
<text x="112.4" y="60.4">RUN</text>
<text x="112.5" y="65.5">GND</text>
<text x="77.2" y="68">GP10</text>
<text x="77.2" y="70.6">GP11</text>
<text x="111.6" y="68">GP21</text>
<text x="111.6" y="70.6">GP20</text>
<text x="77.2" y="73.1">GP12</text>
<text x="77.2" y="75.7">GP13</text>
<text x="111.6" y="73.1">GP19</text>
<text x="111.6" y="75.7">GP18</text>
<text x="77.2" y="78.2">GND</text>
<text x="77.2" y="80.7">GP14</text>
<text x="77.2" y="83.3">GP15</text>
<text x="111.6" y="80.7">GP17</text>
<text x="111.6" y="83.3">GP16</text>
<text x="112.5" y="78.2">GND</text>
</g>
</svg>
